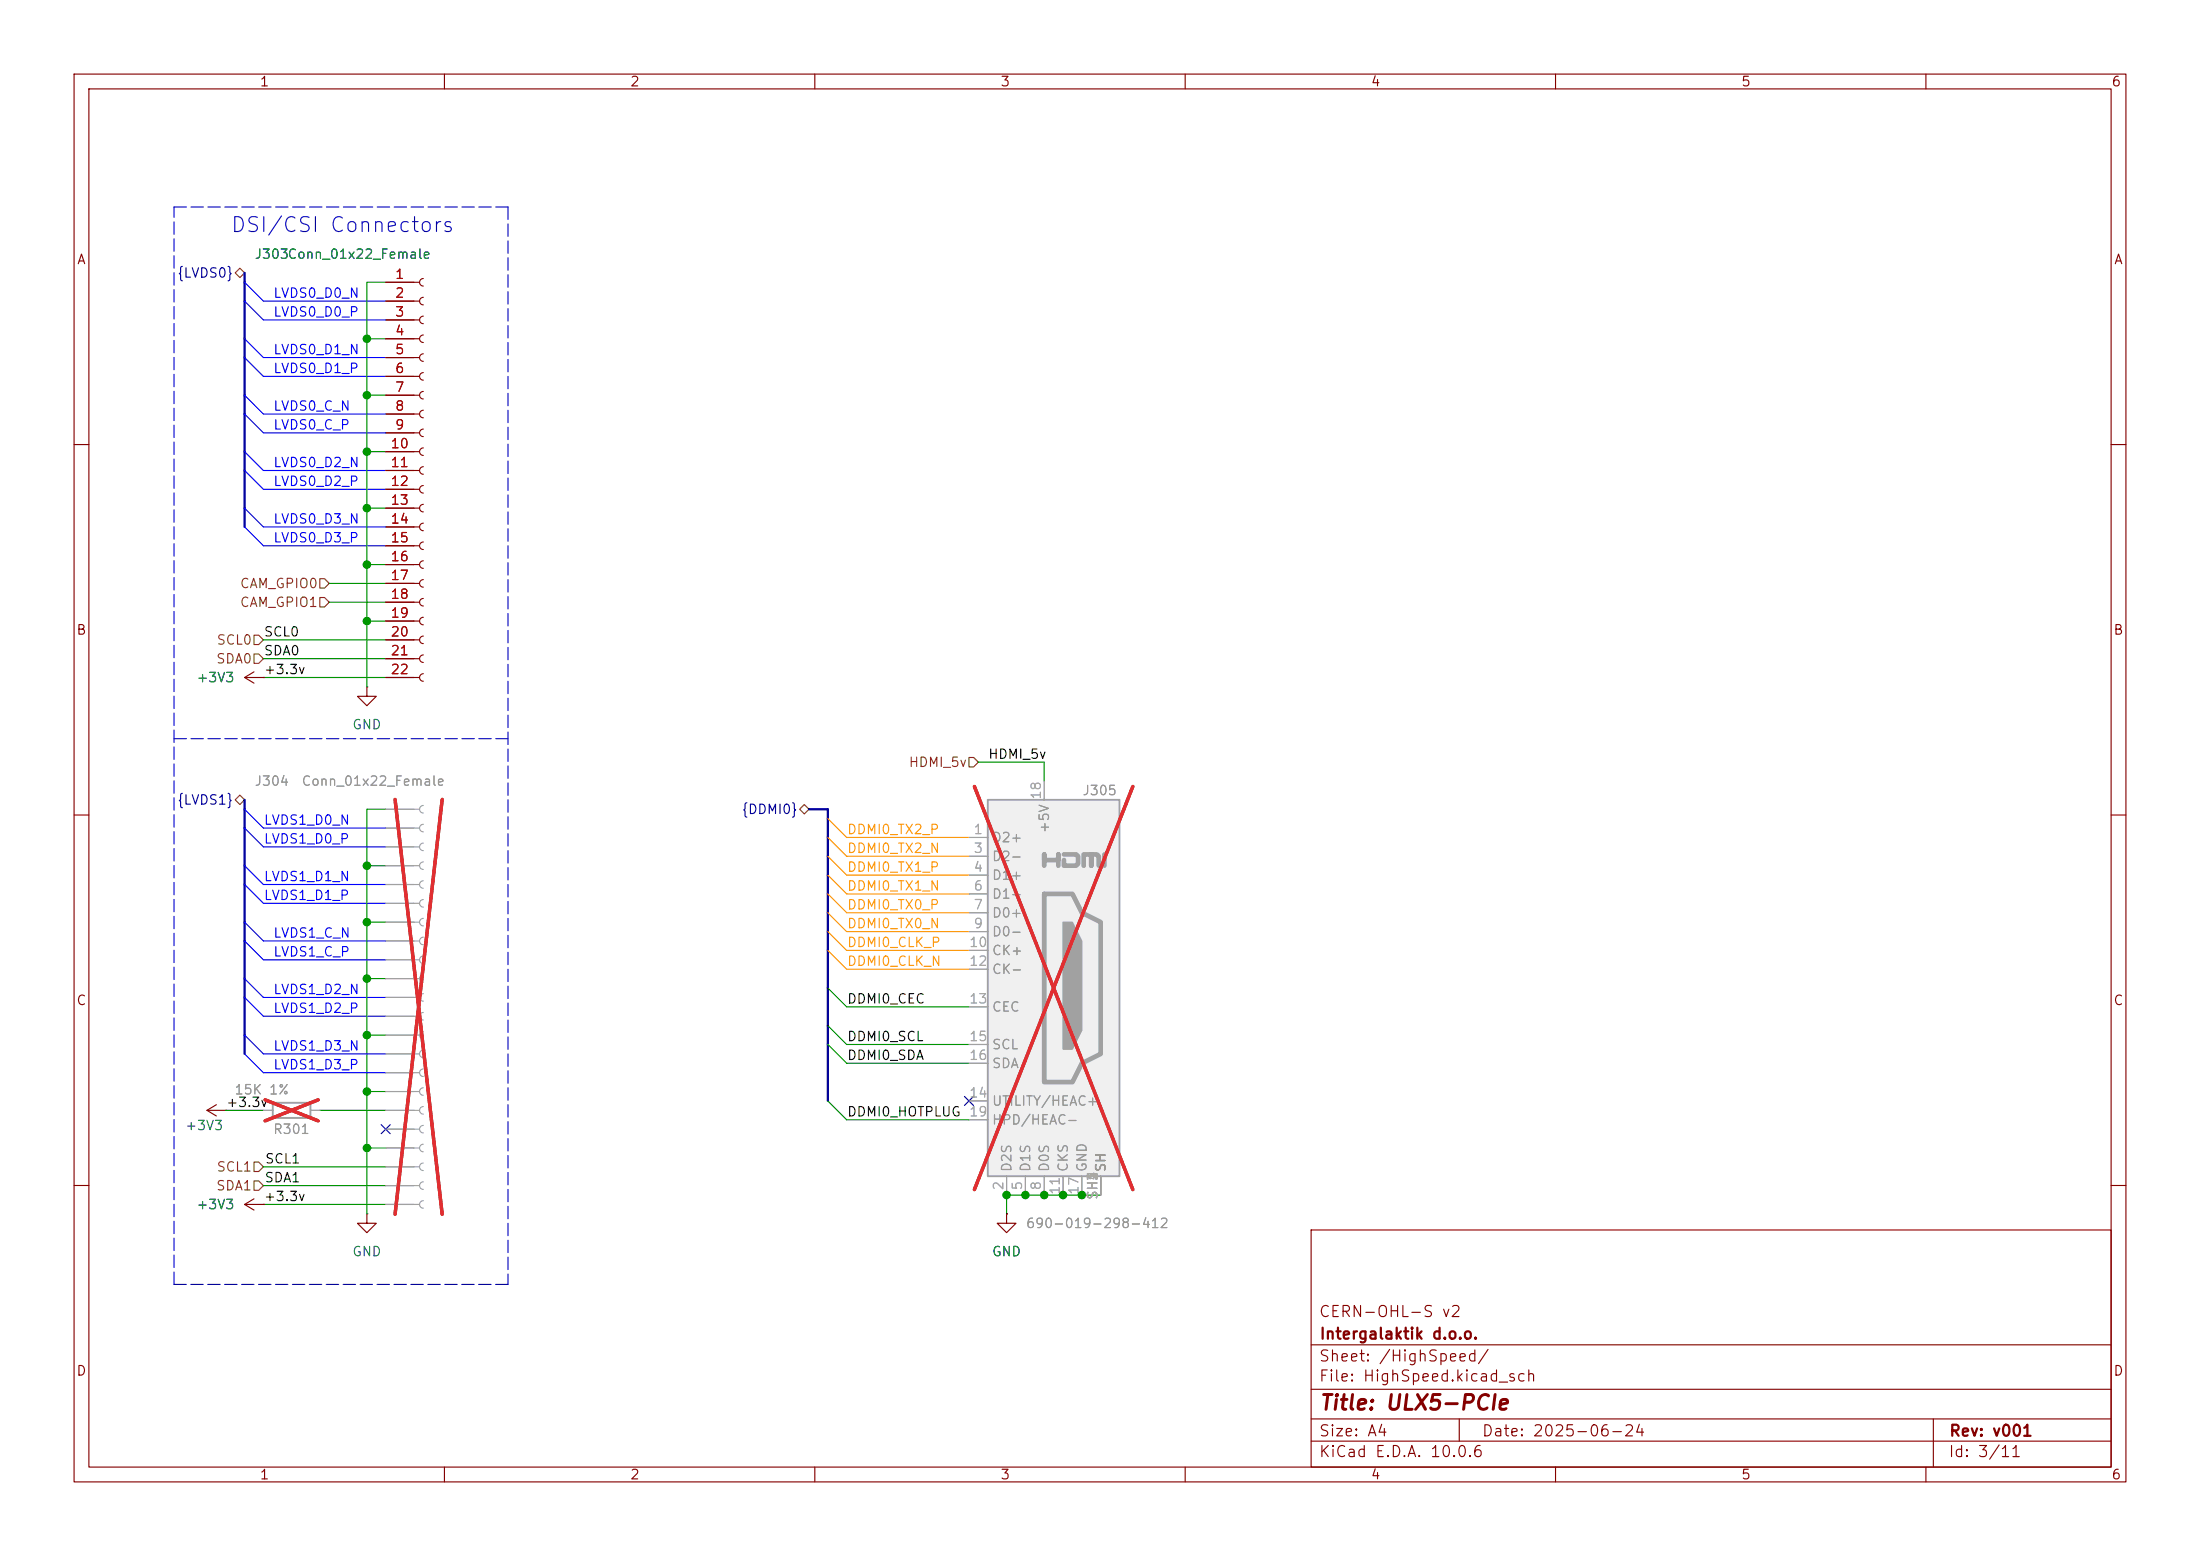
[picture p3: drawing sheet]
<svg xmlns="http://www.w3.org/2000/svg" width="297mm" height="210mm" viewBox="0 0 297 210" stroke-linecap="round" stroke-linejoin="round" font-family="sans-serif">
<g fill="none" stroke="#840000" stroke-width=".15">
<path d="M10 10h277v190h-277zM12 12h273v186h-273zM60 10v2M110 10v2M160 10v2M210 10v2M260 10v2M10 60h2M285 60h2M10 110h2M285 110h2M10 160h2"/>
<path d="M177 166h108v32h-108zM285 160h2M60 198v2M110 198v2M160 198v2M177 194.5h108M177 191.5h108M177 187.5h108M177 181.5h108M197 191.5v3M210 198v2M260 198v2"/>
<path d="M261 191.5v6.5"/>
</g>
<path d="M133.3 108h17.8v50.8h-17.8z" fill="#f0f0f0"/>
<path d="M141 116.8v-1.5v.8h1.9v-.8v1.5M143.6 115.3h1.7l.2 .3v1l-.2 .2h-1.7v-.7M146.3 116.8v-1.5h1v1.5v-1.5h.8l.2 .3v1.2M149.1 115.3v1.5M141 120.7h3.8l1.2 2.5 2.6 1.3v17.7l-2.6 1.3-1.2 2.6h-3.8z" fill="none" stroke="#a1a1a1" stroke-width=".63"/>
<path d="M133.3 108h17.8v50.8h-17.8zM36.8 148.8h5.1v2.1h-5.1z" fill="none" stroke="#a1a1a1" stroke-width=".25"/>
<path d="M143.5 124.5h1.3l1.2 2.5v12.1l-1.2 2.5h-1.3z" fill="#a1a1a1" stroke="#a1a1a1" stroke-width=".15"/>
<g fill="none" stroke="#a1a1a1" stroke-width=".15">
<path d="M52.1 109.2h4.5M52.1 111.8h4.5M52.1 114.3h4.5M52.1 116.8h4.5M52.1 119.4h4.5M57.1 108.7a.51 .51 0 0 0-.5 .5 .51 .51 0 0 0 .5 .5M57.1 111.3a.51 .51 0 0 0-.5 .5 .51 .51 0 0 0 .5 .5M57.1 113.8a.51 .51 0 0 0-.5 .5 .51 .51 0 0 0 .5 .5M57.1 116.3a.51 .51 0 0 0-.5 .5 .51 .51 0 0 0 .5 .5M57.1 118.9a.51 .51 0 0 0-.5 .5 .51 .51 0 0 0 .5 .5M130.8 113h2.5M130.8 115.6h2.5"/>
<path d="M130.8 118.1h2.5M141 105.4v2.6M52.1 121.9h4.5M52.1 124.5h4.5M52.1 127h4.5M52.1 129.5h4.5M52.1 132.1h4.5M52.1 134.6h4.5M52.1 137.2h4.5M52.1 139.7h4.5M57.1 121.4a.51 .51 0 0 0-.5 .5 .51 .51 0 0 0 .5 .5M57.1 124a.51 .51 0 0 0-.5 .5 .51 .51 0 0 0 .5 .5"/>
<path d="M57.1 126.5a.51 .51 0 0 0-.5 .5 .51 .51 0 0 0 .5 .5M57.1 129a.51 .51 0 0 0-.5 .5 .51 .51 0 0 0 .5 .5M57.1 131.6a.51 .51 0 0 0-.5 .5 .51 .51 0 0 0 .5 .5M57.1 134.1a.51 .51 0 0 0-.5 .5 .51 .51 0 0 0 .5 .5M57.1 136.7a.51 .51 0 0 0-.5 .5 .51 .51 0 0 0 .5 .5M57.1 139.2a.51 .51 0 0 0-.5 .5 .51 .51 0 0 0 .5 .5M130.8 120.7h2.5M130.8 123.2h2.5M130.8 125.7h2.5M130.8 128.3h2.5M130.8 130.8h2.5M130.8 135.9h2.5"/>
<path d="M35.6 149.9h1.2M41.9 149.9h1.3M52.1 142.2h4.5M52.1 144.8h4.5M52.1 147.3h4.5M52.1 149.9h4.5M52.1 152.4h4.5M52.1 154.9h4.5M52.1 157.5h4.5M57.1 141.7a.51 .51 0 0 0-.5 .5 .51 .51 0 0 0 .5 .5M57.1 144.3a.51 .51 0 0 0-.5 .5 .51 .51 0 0 0 .5 .5M57.1 146.8a.51 .51 0 0 0-.5 .5 .51 .51 0 0 0 .5 .5"/>
<path d="M57.1 149.4a.51 .51 0 0 0-.5 .5 .51 .51 0 0 0 .5 .5M57.1 151.9a.51 .51 0 0 0-.5 .5 .51 .51 0 0 0 .5 .5M57.1 154.4a.51 .51 0 0 0-.5 .5 .51 .51 0 0 0 .5 .5M57.1 157a.51 .51 0 0 0-.5 .5 .51 .51 0 0 0 .5 .5M57.1 159.5a.51 .51 0 0 0-.5 .5 .51 .51 0 0 0 .5 .5M130.8 148.6h2.5M130.8 141h2.5M130.8 143.5h2.5M130.8 151.1h2.5M135.9 158.8v2.5M138.4 158.8v2.5M141 158.8v2.5"/>
<path d="M143.5 158.8v2.5M146 158.8v2.5M148.6 158.8v2.5M52.1 160h4.5M52.1 162.6h4.5M57.1 162.1a.51 .51 0 0 0-.5 .5 .51 .51 0 0 0 .5 .5"/>
</g>
<path d="M53.3 107.9l6.4 56M59.7 107.9l-6.4 56M131.5 106.1l21.4 54.5M152.9 106.1l-21.4 54.5M35.8 148.4l7.2 2.9M43 148.4l-7.2 2.9" fill="none" stroke="#e12e31" stroke-width=".46"/>
<g fill="none" stroke="#840000" stroke-width=".15">
<path d="M52.1 38.1h4.5M57.1 37.6a.51 .51 0 0 0-.5 .5 .51 .51 0 0 0 .5 .5M52.1 40.6h4.5M52.1 43.2h4.5M52.1 45.7h4.5M52.1 48.3h4.5M52.1 50.8h4.5M52.1 53.3h4.5M52.1 55.9h4.5M52.1 58.4h4.5M57.1 40.1a.51 .51 0 0 0-.5 .5 .51 .51 0 0 0 .5 .5M57.1 42.7a.51 .51 0 0 0-.5 .5 .51 .51 0 0 0 .5 .5"/>
<path d="M57.1 45.2a.51 .51 0 0 0-.5 .5 .51 .51 0 0 0 .5 .5M57.1 47.8a.51 .51 0 0 0-.5 .5 .51 .51 0 0 0 .5 .5M57.1 50.3a.51 .51 0 0 0-.5 .5 .51 .51 0 0 0 .5 .5M57.1 52.8a.51 .51 0 0 0-.5 .5 .51 .51 0 0 0 .5 .5M57.1 55.4a.51 .51 0 0 0-.5 .5 .51 .51 0 0 0 .5 .5M57.1 57.9a.51 .51 0 0 0-.5 .5 .51 .51 0 0 0 .5 .5M52.1 61h4.5M52.1 63.5h4.5M52.1 66h4.5M52.1 68.6h4.5M52.1 71.1h4.5M52.1 73.7h4.5"/>
<path d="M52.1 76.2h4.5M52.1 78.7h4.5M57.1 60.5a.51 .51 0 0 0-.5 .5 .51 .51 0 0 0 .5 .5M57.1 63a.51 .51 0 0 0-.5 .5 .51 .51 0 0 0 .5 .5M57.1 65.5a.51 .51 0 0 0-.5 .5 .51 .51 0 0 0 .5 .5M57.1 68.1a.51 .51 0 0 0-.5 .5 .51 .51 0 0 0 .5 .5M57.1 70.6a.51 .51 0 0 0-.5 .5 .51 .51 0 0 0 .5 .5M57.1 73.2a.51 .51 0 0 0-.5 .5 .51 .51 0 0 0 .5 .5M57.1 75.7a.51 .51 0 0 0-.5 .5 .51 .51 0 0 0 .5 .5M57.1 78.2a.51 .51 0 0 0-.5 .5 .51 .51 0 0 0 .5 .5M33 91.4h2.6M33 91.4l1.3 .8"/>
<path d="M34.3 90.7l-1.3 .7M35.6 91.4h.1M49.5 92.7v1.3h1.3l-1.3 1.3-1.2-1.3h1.2M49.5 92.7h.1M52.1 81.3h4.5M52.1 83.8h4.5M52.1 86.4h4.5M52.1 88.9h4.5M52.1 91.4h4.5M57.1 80.8a.51 .51 0 0 0-.5 .5 .51 .51 0 0 0 .5 .5M57.1 83.3a.51 .51 0 0 0-.5 .5 .51 .51 0 0 0 .5 .5M57.1 85.9a.51 .51 0 0 0-.5 .5 .51 .51 0 0 0 .5 .5"/>
<path d="M57.1 88.4a.51 .51 0 0 0-.5 .5 .51 .51 0 0 0 .5 .5M57.1 90.9a.51 .51 0 0 0-.5 .5 .51 .51 0 0 0 .5 .5M27.9 149.9l1.3 .7M27.9 149.9h2.6M29.2 149.1l-1.3 .8M30.5 149.9h.1M33 162.6l1.3 .7M33 162.6h2.6M34.3 161.8l-1.3 .8M35.6 162.6h.1M49.5 163.8v1.3h1.3l-1.3 1.3-1.2-1.3h1.2M49.5 163.8h.1"/>
<path d="M135.9 163.8v1.3h1.3l-1.3 1.3-1.3-1.3h1.3M135.9 163.8h.1"/>
</g>
<path d="M31.7 36.8l.7-.6 .6 .6-.6 .7zM43.2 78.1h.6l.6 .6-.6 .7h-.6zM34.3 88.3h.6l.7 .6-.7 .6h-.6zM34.3 85.7h.6l.7 .7-.7 .6h-.6zM43.2 80.6h.6l.6 .7-.6 .6h-.6zM31.7 108l.7-.7 .6 .7-.6 .6zM107.9 109.2l.7-.6 .6 .6-.6 .7zM130.8 102.2h.6l.7 .7-.7 .6h-.6zM34.3 159.4h.6l.7 .6-.7 .7h-.6zM34.3 156.8h.6l.7 .7-.7 .6h-.6z" fill="none" stroke="#725600" stroke-width=".15"/>
<path d="M23.5 27.9h45.6M68.6 27.9v145.5M23.5 99.7h45.1M23.5 173.4v-145.5M68.6 173.4h-45.1" fill="none" stroke="#0000c2" stroke-width=".15" stroke-dasharray="1.7 .6"/>
<path d="M33 36.8v34.3M33 108v34.2M109.2 109.2h2.6v39.4" fill="none" stroke="#000084" stroke-width=".3"/>
<path d="M111.8 110.5l2.5 2.5h16.5M111.8 118.1l2.5 2.6h16.5M111.8 113l2.5 2.6h16.5M111.8 115.6l2.5 2.5h16.5M111.8 128.3l2.5 2.5h16.5M111.8 123.2l2.5 2.5h16.5M111.8 120.7l2.5 2.5h16.5M111.8 125.7l2.5 2.6h16.5" fill="none" stroke="#f90" stroke-width=".15"/>
<g fill="none" stroke="#009600" stroke-width=".15">
<path d="M52.1 38.1h-2.6v54.6M49.5 45.7h2.6M49.5 53.3h2.6M44.4 78.7h7.7M49.5 76.2h2.6M49.5 68.6h2.6M49.5 61h2.6M35.6 86.4h16.5M35.6 91.4h16.5M35.6 88.9h16.5M44.4 81.3h7.7M49.5 83.8h2.6"/>
<path d="M49.5 116.8h2.6M52.1 109.2h-2.6v54.6M132.1 102.9h8.9v2.5M49.5 124.5h2.6M49.5 132.1h2.6M49.5 139.7h2.6M111.8 133.4l2.5 2.5h16.5M111.8 138.4l2.5 2.6h16.5M30.5 149.9h5.1M35.6 157.5h16.5M43.2 149.9h8.9M49.5 154.9h2.6"/>
<path d="M49.5 147.3h2.6M111.8 148.6l2.5 2.5h16.5M111.8 141l2.5 2.5h16.5M35.6 162.6h16.5M35.6 160h16.5M148.6 161.3h-12.7v2.5"/>
</g>
<g fill="none" stroke="#00f" stroke-width=".15">
<path d="M33 38.1l2.6 2.5h16.5M33 55.9l2.6 2.5h16.5M33 53.3l2.6 2.6h16.5M33 48.3l2.6 2.5h16.5M33 45.7l2.6 2.6h16.5M33 40.6l2.6 2.6h16.5M33 71.1l2.6 2.6h16.5M33 68.6l2.6 2.5h16.5M33 61l2.6 2.5h16.5M33 63.5l2.6 2.5h16.5M33 119.4l2.6 2.5h16.5M33 116.8l2.6 2.6h16.5"/>
<path d="M33 109.2l2.6 2.6h16.5M33 111.8l2.6 2.5h16.5M33 124.5l2.6 2.5h16.5M33 134.6l2.6 2.6h16.5M33 132.1l2.6 2.5h16.5M33 139.7l2.6 2.5h16.5M33 127l2.6 2.5h16.5M33 142.2l2.6 2.6h16.5"/>
</g>
<path d="M51.5 151.8l1.2 1.2M52.7 151.8l-1.2 1.2M130.2 148l1.2 1.2M131.4 148l-1.2 1.2" fill="none" stroke="#000084" stroke-width=".15"/>
<g fill="#009600" stroke="#009600" stroke-width=".14">
<circle cx="49.5" cy="45.7" r=".51"/>
<circle cx="49.5" cy="53.3" r=".51"/>
<circle cx="138.4" cy="161.3" r=".51"/>
<circle cx="135.9" cy="161.3" r=".51"/>
<circle cx="143.5" cy="161.3" r=".51"/>
<circle cx="141" cy="161.3" r=".51"/>
<circle cx="146.1" cy="161.3" r=".51"/>
<circle cx="49.5" cy="83.8" r=".51"/>
<circle cx="49.5" cy="147.3" r=".51"/>
<circle cx="49.5" cy="139.7" r=".51"/>
<circle cx="49.5" cy="154.9" r=".51"/>
<circle cx="49.5" cy="68.6" r=".51"/>
<circle cx="49.5" cy="61" r=".51"/>
<circle cx="49.5" cy="76.2" r=".51"/>
<circle cx="49.5" cy="132.1" r=".51"/>
<circle cx="49.5" cy="124.5" r=".51"/>
<circle cx="49.5" cy="116.8" r=".51"/>
</g>
<text font-size="2" fill="#0000c2" x="31" y="31.9">DSI/CSI Connectors</text>
<text font-size="2" fill="#840000" x="178" y="190.8">Title: ULX5-PCIe</text>
<g font-size="1.5" fill="#840000">
<text x="178" y="178.1">CERN-OHL-S v2</text>
<text x="178" y="184.1">Sheet: /HighSpeed/</text>
<text x="178" y="181.1">Intergalaktik d.o.o.</text>
<text x="178" y="186.8">File: HighSpeed.kicad_sch</text>
<text x="178" y="197">KiCad E.D.A. 10.0.6</text>
<text x="178" y="194.2">Size: A4</text>
<text x="200" y="194.2">Date: 2025-06-24</text>
<text x="263" y="197">Id: 3/11</text>
<text x="263" y="194.2">Rev: v001</text>
</g>
<g font-size="1.3" fill="#840000">
<text x="35" y="12">1</text>
<text x="85" y="12">2</text>
<text x="135" y="12">3</text>
<text x="185" y="12">4</text>
<text x="235" y="12">5</text>
<text x="285" y="12">6</text>
<text x="10.3" y="36">A</text>
<text x="285.3" y="36">A</text>
<text x="10.2" y="86">B</text>
<text x="285.2" y="86">B</text>
<text x="10.2" y="136">C</text>
<text x="285.2" y="136">C</text>
<text x="10.2" y="186">D</text>
<text x="285.2" y="186">D</text>
<text x="35" y="200">1</text>
<text x="85" y="200">2</text>
<text x="135" y="200">3</text>
<text x="185" y="200">4</text>
<text x="235" y="200">5</text>
<text x="285" y="200">6</text>
</g>
<g font-size="1.3" fill="#006464">
<text x="34.3" y="35.3">J303Conn_01x22_Female</text>
<text x="26.4" y="92.4">+3V3</text>
<text x="47.5" y="98.8">GND</text>
<text x="24.9" y="152.9">+3V3</text>
<text x="26.4" y="163.5">+3V3</text>
<text x="47.5" y="169.9">GND</text>
<text x="133.8" y="169.9">GND</text>
</g>
<g font-size="1.3" fill="#000084">
<text x="23.8" y="37.8">{LVDS0}</text>
<text x="23.8" y="108.9">{LVDS1}</text>
<text x="100" y="110.2">{DDMI0}</text>
</g>
<g font-size="1.3" fill="#00f">
<text x="36.8" y="40.5">LVDS0_D0_N</text>
<text x="36.8" y="43.1">LVDS0_D0_P</text>
<text x="36.8" y="48.1">LVDS0_D1_N</text>
<text x="36.8" y="50.7">LVDS0_D1_P</text>
<text x="36.8" y="55.8">LVDS0_C_N</text>
<text x="36.8" y="58.3">LVDS0_C_P</text>
<text x="36.8" y="65.9">LVDS0_D2_P</text>
<text x="36.8" y="63.4">LVDS0_D2_N</text>
<text x="36.8" y="71">LVDS0_D3_N</text>
<text x="36.8" y="73.5">LVDS0_D3_P</text>
<text x="35.5" y="111.6">LVDS1_D0_N</text>
<text x="35.5" y="114.2">LVDS1_D0_P</text>
<text x="35.5" y="119.3">LVDS1_D1_N</text>
<text x="35.5" y="121.8">LVDS1_D1_P</text>
<text x="36.8" y="126.9">LVDS1_C_N</text>
<text x="36.8" y="129.4">LVDS1_C_P</text>
<text x="36.8" y="137">LVDS1_D2_P</text>
<text x="36.8" y="134.5">LVDS1_D2_N</text>
<text x="36.8" y="142.1">LVDS1_D3_N</text>
<text x="36.8" y="144.7">LVDS1_D3_P</text>
</g>
<g font-size="1.3" fill="#a90000">
<text x="53.2" y="38">1</text>
<text x="53.2" y="40.5">2</text>
<text x="53.2" y="43">3</text>
<text x="53.2" y="45.6">4</text>
<text x="53.2" y="48.1">5</text>
<text x="53.2" y="50.7">6</text>
<text x="53.2" y="53.2">7</text>
<text x="53.2" y="55.7">8</text>
<text x="53.2" y="58.3">9</text>
<text x="52.6" y="60.8">10</text>
<text x="52.6" y="63.4">11</text>
<text x="52.6" y="65.9">12</text>
<text x="52.6" y="68.4">13</text>
<text x="52.6" y="71">14</text>
<text x="52.6" y="73.5">15</text>
<text x="52.6" y="76.1">16</text>
<text x="52.6" y="78.6">17</text>
<text x="52.6" y="81.1">18</text>
<text x="52.6" y="83.7">19</text>
<text x="52.6" y="86.2">20</text>
<text x="52.6" y="88.8">21</text>
<text x="52.6" y="91.3">22</text>
</g>
<g font-size="1.3" fill="#725600">
<text x="32.3" y="79.7">CAM_GPIO0</text>
<text x="32.3" y="82.2">CAM_GPIO1</text>
<text x="29.1" y="89.9">SDA0</text>
<text x="29.2" y="87.3">SCL0</text>
<text x="122.6" y="103.8">HDMI_5v</text>
<text x="29.1" y="161">SDA1</text>
<text x="29.2" y="158.4">SCL1</text>
</g>
<g font-size="1.3" fill="#0f0f0f">
<text x="35.5" y="88.8">SDA0</text>
<text x="35.5" y="86.2">SCL0</text>
<text x="35.5" y="91.3">+3.3v</text>
<text x="133.3" y="102.7">HDMI_5v</text>
<text x="114.3" y="135.8">DDMI0_CEC</text>
<text x="114.3" y="143.4">DDMI0_SDA</text>
<text x="114.3" y="140.8">DDMI0_SCL</text>
<text x="30.5" y="149.7">+3.3v</text>
<text x="114.3" y="151">DDMI0_HOTPLUG</text>
<text x="35.6" y="159.9">SDA1</text>
<text x="35.7" y="157.4">SCL1</text>
<text x="35.5" y="162.4">+3.3v</text>
</g>
<g font-size="1.3" fill="#989898">
<text x="34.3" y="106.4">J304</text>
<text x="40.6" y="106.4">Conn_01x22_Female</text>
<text x="146" y="107.6">J305</text>
<text x="133.8" y="114">D2+</text>
<text x="141.9" y="112.6" transform="rotate(-90 141.9 112.6)">+5V</text>
<text x="133.8" y="116.5">D2-</text>
<text x="133.8" y="119.1">D1+</text>
<text x="133.8" y="121.6">D1-</text>
<text x="133.8" y="124.2">D0+</text>
<text x="133.8" y="126.7">D0-</text>
<text x="133.8" y="129.2">CK+</text>
<text x="133.8" y="131.8">CK-</text>
<text x="133.8" y="136.9">CEC</text>
<text x="133.8" y="141.9">SCL</text>
<text x="31.6" y="148">15K 1%</text>
<text x="133.8" y="149.6">UTILITY/HEAC+</text>
<text x="133.8" y="144.5">SDA</text>
<text x="36.8" y="153.4">R301</text>
<text x="133.8" y="152.1">HPD/HEAC-</text>
<text x="136.9" y="158.3" transform="rotate(-90 136.9 158.3)">D2S</text>
<text x="139.4" y="158.3" transform="rotate(-90 139.4 158.3)">D1S</text>
<text x="141.9" y="158.3" transform="rotate(-90 141.9 158.3)">D0S</text>
<text x="144.5" y="158.3" transform="rotate(-90 144.5 158.3)">CKS</text>
<text x="147" y="158.3" transform="rotate(-90 147 158.3)">GND</text>
<text x="149.6" y="158.3" transform="rotate(-90 149.6 158.3)">SH</text>
<text x="138.4" y="166.1">690-019-298-412</text>
</g>
<g font-size="1.3" fill="#f90">
<text x="114.3" y="112.9">DDMI0_TX2_P</text>
<text x="114.3" y="115.4">DDMI0_TX2_N</text>
<text x="114.3" y="118">DDMI0_TX1_P</text>
<text x="114.3" y="120.5">DDMI0_TX1_N</text>
<text x="114.3" y="123.1">DDMI0_TX0_P</text>
<text x="114.3" y="125.6">DDMI0_TX0_N</text>
<text x="114.3" y="128.1">DDMI0_CLK_P</text>
<text x="114.3" y="130.7">DDMI0_CLK_N</text>
</g>
<g font-size="1.3" fill="#aaa">
<text x="131.3" y="112.9">1</text>
<text x="140.8" y="108" transform="rotate(-90 140.8 108)">18</text>
<text x="131.3" y="115.4">3</text>
<text x="131.3" y="118">4</text>
<text x="131.3" y="120.5">6</text>
<text x="131.3" y="123.1">7</text>
<text x="131.3" y="125.6">9</text>
<text x="130.7" y="128.1">10</text>
<text x="130.7" y="130.7">12</text>
<text x="130.7" y="135.8">13</text>
<text x="130.7" y="140.8">15</text>
<text x="130.7" y="143.4">16</text>
<text x="130.7" y="148.5">14</text>
<text x="130.7" y="151">19</text>
<text x="135.8" y="160.8" transform="rotate(-90 135.8 160.8)">2</text>
<text x="138.3" y="160.8" transform="rotate(-90 138.3 160.8)">5</text>
<text x="140.8" y="160.8" transform="rotate(-90 140.8 160.8)">8</text>
<text x="143.4" y="161.4" transform="rotate(-90 143.4 161.4)">11</text>
<text x="145.9" y="161.4" transform="rotate(-90 145.9 161.4)">17</text>
<text x="148.5" y="159.5" transform="rotate(-90 148.5 159.5)">3</text>
<text x="148.5" y="159.5" transform="rotate(-90 148.5 159.5)">4</text>
<text x="148.5" y="162" transform="rotate(-90 148.5 162)">SH2</text>
<text x="148.5" y="162" transform="rotate(-90 148.5 162)">SH1</text>
</g>
</svg>
